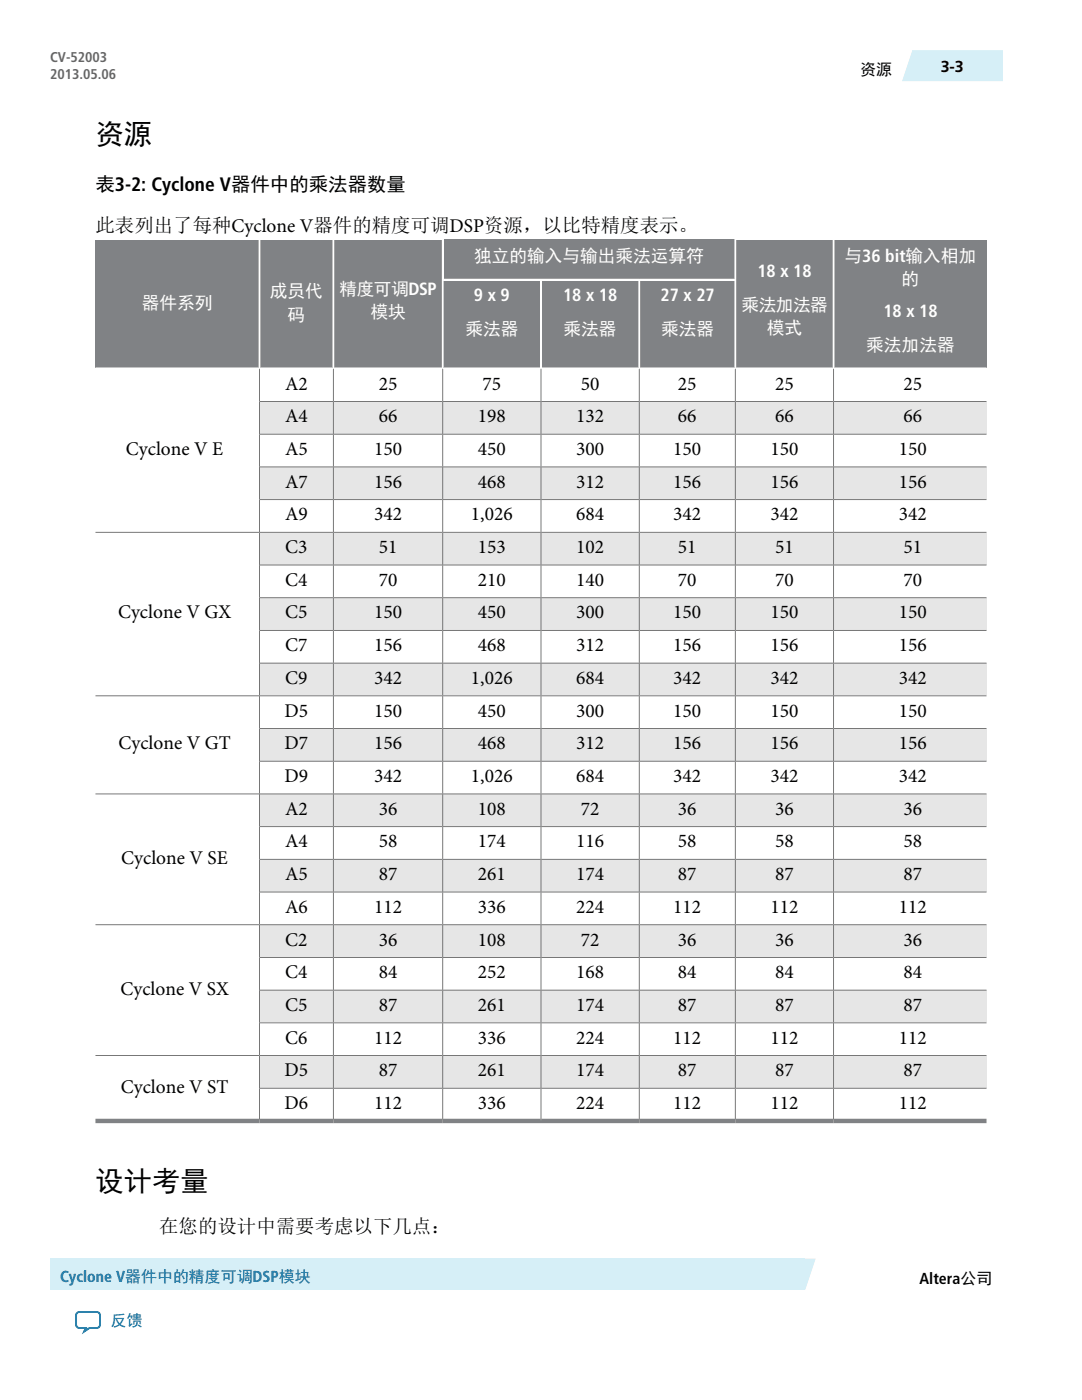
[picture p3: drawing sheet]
<svg xmlns="http://www.w3.org/2000/svg" width="216mm" height="279mm" viewBox="0 0 216 279" stroke-linecap="round" stroke-linejoin="round" font-family="sans-serif">
<g fill="#808285">
<path d="M166.5 47.8h30.3v25.5h-30.3z"/>
<path d="M146.9 47.8h19.3v25.5h-19.3z"/>
<path d="M88.5 47.8h58v7.8h-58z"/>
<path d="M66.7 47.8h21.5v25.5h-21.5z"/>
<path d="M52 47.8h14.3v25.5h-14.3z"/>
<path d="M19 47.8h32.6v25.5h-32.6z"/>
<path d="M127.7 56h19v17.3h-19z"/>
<path d="M108.1 56h19.3v17.3h-19.3z"/>
<path d="M88.5 56h19.3v17.3h-19.3z"/>
</g>
<path d="M19 73.7h32.7v32.4h-32.7z" fill="#fff"/>
<g fill="#e6e6e6">
<path d="M166.4 80.2h30.4v6.4h-30.4z"/>
<path d="M146.8 80.2h19.4v6.4h-19.4z"/>
<path d="M127.6 80.2h19v6.4h-19z"/>
<path d="M108 80.2h19.5v6.4h-19.5z"/>
<path d="M88.4 80.2h19.5v6.4h-19.5z"/>
<path d="M66.6 80.2h21.7v6.4h-21.7z"/>
<path d="M51.9 80.2h14.5v6.4h-14.5z"/>
<path d="M166.4 93.3h30.4v6.3h-30.4z"/>
<path d="M146.8 93.3h19.4v6.3h-19.4z"/>
<path d="M127.6 93.3h19v6.3h-19z"/>
<path d="M108 93.3h19.5v6.3h-19.5z"/>
<path d="M88.4 93.3h19.5v6.3h-19.5z"/>
<path d="M66.6 93.3h21.7v6.3h-21.7z"/>
<path d="M51.9 93.3h14.5v6.3h-14.5z"/>
<path d="M166.4 106.3h30.4v6.4h-30.4z"/>
<path d="M146.8 106.3h19.4v6.4h-19.4z"/>
<path d="M127.6 106.3h19v6.4h-19z"/>
<path d="M108 106.3h19.5v6.4h-19.5z"/>
<path d="M88.4 106.3h19.5v6.4h-19.5z"/>
<path d="M66.6 106.3h21.7v6.4h-21.7z"/>
<path d="M51.9 106.3h14.5v6.4h-14.5z"/>
</g>
<path d="M19 106.3h32.7v32.5h-32.7z" fill="#fff"/>
<g fill="#e6e6e6">
<path d="M166.4 119.4h30.4v6.3h-30.4z"/>
<path d="M146.8 119.4h19.4v6.3h-19.4z"/>
<path d="M127.6 119.4h19v6.3h-19z"/>
<path d="M108 119.4h19.5v6.3h-19.5z"/>
<path d="M88.4 119.4h19.5v6.3h-19.5z"/>
<path d="M66.6 119.4h21.7v6.3h-21.7z"/>
<path d="M51.9 119.4h14.5v6.3h-14.5z"/>
<path d="M166.4 132.4h30.4v6.4h-30.4z"/>
<path d="M146.8 132.4h19.4v6.4h-19.4z"/>
<path d="M127.6 132.4h19v6.4h-19z"/>
<path d="M108 132.4h19.5v6.4h-19.5z"/>
<path d="M88.4 132.4h19.5v6.4h-19.5z"/>
<path d="M66.6 132.4h21.7v6.4h-21.7z"/>
<path d="M51.9 132.4h14.5v6.4h-14.5z"/>
</g>
<path d="M19 139h32.7v19.4h-32.7z" fill="#fff"/>
<g fill="#e6e6e6">
<path d="M166.4 145.5h30.4v6.3h-30.4z"/>
<path d="M146.8 145.5h19.4v6.3h-19.4z"/>
<path d="M127.6 145.5h19v6.3h-19z"/>
<path d="M108 145.5h19.5v6.3h-19.5z"/>
<path d="M88.4 145.5h19.5v6.3h-19.5z"/>
<path d="M66.6 145.5h21.7v6.3h-21.7z"/>
<path d="M51.9 145.5h14.5v6.3h-14.5z"/>
<path d="M166.4 158.5h30.4v6.4h-30.4z"/>
<path d="M146.8 158.5h19.4v6.4h-19.4z"/>
<path d="M127.6 158.5h19v6.4h-19z"/>
<path d="M108 158.5h19.5v6.4h-19.5z"/>
<path d="M88.4 158.5h19.5v6.4h-19.5z"/>
<path d="M66.6 158.5h21.7v6.4h-21.7z"/>
<path d="M51.9 158.5h14.5v6.4h-14.5z"/>
</g>
<path d="M19 158.5h32.7v26h-32.7z" fill="#fff"/>
<g fill="#e6e6e6">
<path d="M166.4 171.6h30.4v6.3h-30.4z"/>
<path d="M146.8 171.6h19.4v6.3h-19.4z"/>
<path d="M127.6 171.6h19v6.3h-19z"/>
<path d="M108 171.6h19.5v6.3h-19.5z"/>
<path d="M88.4 171.6h19.5v6.3h-19.5z"/>
<path d="M66.6 171.6h21.7v6.3h-21.7z"/>
<path d="M51.9 171.6h14.5v6.3h-14.5z"/>
<path d="M166.4 184.6h30.4v6.4h-30.4z"/>
<path d="M146.8 184.6h19.4v6.4h-19.4z"/>
<path d="M127.6 184.6h19v6.4h-19z"/>
<path d="M108 184.6h19.5v6.4h-19.5z"/>
<path d="M88.4 184.6h19.5v6.4h-19.5z"/>
<path d="M66.6 184.6h21.7v6.4h-21.7z"/>
<path d="M51.9 184.6h14.5v6.4h-14.5z"/>
</g>
<path d="M19 184.6h32.7v26h-32.7z" fill="#fff"/>
<g fill="#e6e6e6">
<path d="M166.4 197.7h30.4v6.3h-30.4z"/>
<path d="M146.8 197.7h19.4v6.3h-19.4z"/>
<path d="M127.6 197.7h19v6.3h-19z"/>
<path d="M108 197.7h19.5v6.3h-19.5z"/>
<path d="M88.4 197.7h19.5v6.3h-19.5z"/>
<path d="M66.6 197.7h21.7v6.3h-21.7z"/>
<path d="M51.9 197.7h14.5v6.3h-14.5z"/>
<path d="M166.4 210.7h30.4v6.4h-30.4z"/>
<path d="M146.8 210.7h19.4v6.4h-19.4z"/>
<path d="M127.6 210.7h19v6.4h-19z"/>
<path d="M108 210.7h19.5v6.4h-19.5z"/>
<path d="M88.4 210.7h19.5v6.4h-19.5z"/>
<path d="M66.6 210.7h21.7v6.4h-21.7z"/>
<path d="M51.9 210.7h14.5v6.4h-14.5z"/>
</g>
<path d="M19 210.7h32.7v12.9h-32.7z" fill="#fff"/>
<g fill="#808285">
<path d="M19 223.3h32.7l.1 .9h-32.8z"/>
<path d="M51.9 223.3h14.5l.1 .9h-14.7z"/>
<path d="M66.6 223.3h21.7v.9h-21.8z"/>
<path d="M88.4 223.3h19.5v.9h-19.6z"/>
<path d="M108 223.3h19.5l.1 .9h-19.7z"/>
<path d="M127.6 223.3h19l.1 .9h-19.1z"/>
<path d="M146.8 223.3h19.4l.1 .9h-19.6z"/>
<path d="M166.4 223.3h30.4v.9h-30.5z"/>
</g>
<g fill="#666">
<path d="M51.8 217.2h14.7z"/>
<path d="M66.5 217.2h21.8z"/>
<path d="M88.3 217.2h19.6z"/>
<path d="M107.9 217.2h19.7z"/>
<path d="M127.6 217.2h19.1z"/>
<path d="M146.7 217.2h19.6z"/>
<path d="M166.3 217.2l30.5-.1v.2z"/>
<path d="M19 210.6l32.8 .1h-32.8z"/>
<path d="M51.8 210.7h14.7z"/>
<path d="M66.5 210.7h21.8z"/>
<path d="M88.4 210.6l19.5 .1h-19.5z"/>
<path d="M108 210.6l19.6 .1h-19.6z"/>
<path d="M127.6 210.7h19.1z"/>
<path d="M146.7 210.7h19.6z"/>
<path d="M166.3 210.7l30.5-.1v.1z"/>
<path d="M51.8 204.1h14.7z"/>
<path d="M66.5 204.1h21.8z"/>
<path d="M88.3 204.1h19.6z"/>
<path d="M107.9 204.1h19.7z"/>
<path d="M127.6 204.1h19.1z"/>
<path d="M146.7 204.1h19.6z"/>
<path d="M166.3 204.1l30.5-.1v.2z"/>
<path d="M51.8 197.6h14.7z"/>
<path d="M66.5 197.6h21.8z"/>
<path d="M88.3 197.6h19.6z"/>
<path d="M107.9 197.6h19.7z"/>
<path d="M127.6 197.6h19.1z"/>
<path d="M146.7 197.6h19.6z"/>
<path d="M166.3 197.6l30.5-.1v.2z"/>
<path d="M51.8 191.1h14.7z"/>
<path d="M66.5 191.1h21.8z"/>
<path d="M88.3 191.1h19.6z"/>
<path d="M107.9 191.1h19.7z"/>
<path d="M127.6 191.1h19.1z"/>
<path d="M146.7 191.1h19.6z"/>
<path d="M166.3 191.1l30.5-.1v.2z"/>
<path d="M19 184.5l32.8 .1h-32.8z"/>
<path d="M51.8 184.6h14.7z"/>
<path d="M66.5 184.6h21.8z"/>
<path d="M88.3 184.6h19.6z"/>
<path d="M107.9 184.6h19.7z"/>
<path d="M127.6 184.6h19.1z"/>
<path d="M146.7 184.6h19.6z"/>
<path d="M166.3 184.6l30.5-.1v.1z"/>
<path d="M51.8 178h14.7z"/>
<path d="M66.5 178h21.8z"/>
<path d="M88.3 178h19.6z"/>
<path d="M107.9 178h19.7z"/>
<path d="M127.6 178h19.1z"/>
<path d="M146.7 178h19.6z"/>
<path d="M166.3 178l30.5-.1v.2z"/>
<path d="M51.8 171.5h14.7z"/>
<path d="M66.5 171.5h21.8z"/>
<path d="M88.4 171.4l19.5 .1-19.5 .1z"/>
<path d="M108 171.4l19.6 .1-19.6 .1z"/>
<path d="M127.6 171.5h19.1z"/>
<path d="M146.7 171.5h19.6z"/>
<path d="M166.3 171.5l30.5-.1v.2z"/>
<path d="M51.8 165h14.7z"/>
<path d="M66.5 165h21.8z"/>
<path d="M88.4 164.9l19.5 .1-19.5 .1z"/>
<path d="M107.9 165h19.7z"/>
<path d="M127.6 164.9l19.1 .1-19.1 .1z"/>
<path d="M146.8 164.9l19.5 .1-19.5 .1z"/>
<path d="M166.3 165l30.5-.1v.2z"/>
<path d="M19 158.4h32.8l-32.8 .1z"/>
<path d="M51.8 158.4h14.7z"/>
<path d="M66.5 158.4h21.8z"/>
<path d="M88.3 158.4h19.6z"/>
<path d="M107.9 158.4h19.7z"/>
<path d="M127.6 158.4h19.1z"/>
<path d="M146.7 158.4h19.6z"/>
<path d="M166.3 158.4h30.5v.1z"/>
<path d="M51.8 151.9h14.7z"/>
<path d="M66.5 151.9h21.8z"/>
<path d="M88.3 151.9h19.6z"/>
<path d="M107.9 151.9h19.7z"/>
<path d="M127.6 151.9h19.1z"/>
<path d="M146.7 151.9h19.6z"/>
<path d="M166.3 151.9l30.5-.1v.2z"/>
<path d="M51.8 145.4h14.7z"/>
<path d="M66.5 145.4h21.8z"/>
<path d="M88.3 145.4h19.6z"/>
<path d="M107.9 145.4h19.7z"/>
<path d="M127.6 145.4h19.1z"/>
<path d="M146.7 145.4h19.6z"/>
<path d="M166.3 145.4l30.5-.1v.2z"/>
<path d="M19 138.8l32.8 .1-32.8 .1z"/>
<path d="M51.8 138.9h14.7z"/>
<path d="M66.5 138.9h21.8z"/>
<path d="M88.3 138.9h19.6z"/>
<path d="M107.9 138.9h19.7z"/>
<path d="M127.6 138.9h19.1z"/>
<path d="M146.7 138.9h19.6z"/>
<path d="M166.3 138.9l30.5-.1v.2z"/>
<path d="M51.8 132.3h14.7z"/>
<path d="M66.5 132.3h21.8z"/>
<path d="M88.3 132.3h19.6z"/>
<path d="M107.9 132.3h19.7z"/>
<path d="M127.6 132.3h19.1z"/>
<path d="M146.7 132.3h19.6z"/>
<path d="M166.3 132.3h30.5v.1z"/>
<path d="M51.8 125.8h14.7z"/>
<path d="M66.5 125.8h21.8z"/>
<path d="M88.3 125.8h19.6z"/>
<path d="M107.9 125.8h19.7z"/>
<path d="M127.6 125.8h19.1z"/>
<path d="M146.7 125.8h19.6z"/>
<path d="M166.3 125.8l30.5-.1v.2z"/>
<path d="M51.8 119.3h14.7z"/>
<path d="M66.5 119.3h21.8z"/>
<path d="M88.3 119.3h19.6z"/>
<path d="M107.9 119.3h19.7z"/>
<path d="M127.6 119.3h19.1z"/>
<path d="M146.7 119.3h19.6z"/>
<path d="M166.3 119.3l30.5-.1v.2z"/>
<path d="M51.8 112.8h14.7z"/>
<path d="M66.5 112.8h21.8z"/>
<path d="M88.3 112.8h19.6z"/>
<path d="M107.9 112.8h19.7z"/>
<path d="M127.6 112.8h19.1z"/>
<path d="M146.7 112.8h19.6z"/>
<path d="M166.3 112.8l30.5-.1v.2z"/>
<path d="M19 106.1l32.8 .1-32.8 .1z"/>
<path d="M51.8 106.2h14.7z"/>
<path d="M66.5 106.2h21.8z"/>
<path d="M88.3 106.2h19.6z"/>
<path d="M107.9 106.2h19.7z"/>
<path d="M127.6 106.2h19.1z"/>
<path d="M146.7 106.2h19.6z"/>
<path d="M166.3 106.2l30.5-.1v.2z"/>
<path d="M51.8 99.7h14.7z"/>
<path d="M66.5 99.7h21.8z"/>
<path d="M88.3 99.7h19.6z"/>
<path d="M107.9 99.7h19.7z"/>
<path d="M127.6 99.7h19.1z"/>
<path d="M146.7 99.7h19.6z"/>
<path d="M166.3 99.7l30.5-.1v.2z"/>
<path d="M51.8 93.2h14.7z"/>
<path d="M66.5 93.2h21.8z"/>
<path d="M88.3 93.2h19.6z"/>
<path d="M107.9 93.2h19.7z"/>
<path d="M127.6 93.2h19.1z"/>
<path d="M146.7 93.2h19.6z"/>
<path d="M166.3 93.2l30.5-.1v.2z"/>
<path d="M51.8 86.7h14.7z"/>
<path d="M66.5 86.7h21.8z"/>
<path d="M88.3 86.7h19.6z"/>
<path d="M107.9 86.7h19.7z"/>
<path d="M127.6 86.7h19.1z"/>
<path d="M146.7 86.7h19.6z"/>
<path d="M166.3 86.7l30.5-.1v.1z"/>
<path d="M51.8 80.1h14.7z"/>
<path d="M66.5 80.1h21.8z"/>
<path d="M88.3 80.1h19.6z"/>
<path d="M107.9 80.1h19.7z"/>
<path d="M127.6 80.1h19.1z"/>
<path d="M146.7 80.1h19.6z"/>
<path d="M166.3 80.1l30.5-.1v.2z"/>
</g>
<g fill="#fff">
<path d="M19 73.3h32.6l.2 .2-.1 .2h-32.7z"/>
<path d="M52 73.3h14.3l.2 .2-.1 .2h-14.5l-.1-.2z"/>
<path d="M66.5 73.5l.2-.2h21.5l.1 .2v.2h-21.7z"/>
<path d="M88.5 73.3h19.3l.1 .2v.2h-19.5l-.1-.2z"/>
<path d="M107.9 73.5l.2-.2h19.3l.2 .2-.1 .2h-19.5z"/>
<path d="M127.7 73.3h18.8l.2 .2-.1 .2h-19v-.2z"/>
<path d="M146.9 73.3h19.3l.1 .2-.1 .2h-19.4l-.1-.2z"/>
<path d="M166.3 73.5l.2-.2h30.3v.4h-30.4z"/>
<path d="M88.5 55.6h19.4v.2l-.1 .2h-19.3l-.2-.2z"/>
<path d="M107.9 55.6h19.7v.2l-.2 .2h-19.3z"/>
<path d="M127.6 55.6h18.9l.2 .2-.2 .2h-18.8z"/>
</g>
<g fill="#666">
<path d="M51.7 217.2l.2 .1-.1 6.4z"/>
<path d="M51.7 210.7h.2l-.1 6.5z"/>
<path d="M51.7 204.1l.2 .1-.1 6.5z"/>
<path d="M51.7 197.6l.2 .1-.1 6.4z"/>
<path d="M51.7 191.1l.2 .1-.1 6.4z"/>
<path d="M51.8 184.6l.1 6.4-.2 .1z"/>
<path d="M51.7 178l.2 .1-.1 6.5z"/>
<path d="M51.7 171.5l.2 .1-.1 6.4z"/>
<path d="M51.7 165l.2 .1-.1 6.4z"/>
<path d="M51.8 158.4l.1 6.5-.2 .1z"/>
<path d="M51.7 151.9l.2 .1-.1 6.4z"/>
<path d="M51.7 145.4l.2 .1-.1 6.4z"/>
<path d="M51.7 139h.2l-.1 6.4z"/>
<path d="M51.7 132.3l.2 .1-.1 6.5z"/>
<path d="M51.7 125.8l.2 .1-.1 6.4z"/>
<path d="M51.7 119.3l.2 .1-.1 6.4z"/>
<path d="M51.7 112.8l.2 .1-.1 6.4z"/>
<path d="M51.8 106.2l.1 6.5-.2 .1z"/>
<path d="M51.7 99.7l.2 .1-.1 6.4z"/>
<path d="M51.7 93.2l.2 .1-.1 6.4z"/>
<path d="M51.7 86.7h.2l-.1 6.5z"/>
<path d="M51.7 80.1l.2 .1-.1 6.5z"/>
<path d="M51.8 73.5l.1 6.5-.2 .1z"/>
</g>
<path d="M51.6 47.7h.4v25.6l-.2 .2-.2-.2z" fill="#fff"/>
<g fill="#666">
<path d="M66.4 217.3h.2l-.1 6.4z"/>
<path d="M66.4 210.7h.2l-.1 6.5z"/>
<path d="M66.4 204.2h.2l-.1 6.5z"/>
<path d="M66.5 197.6v6.5z"/>
<path d="M66.4 191.2h.2l-.1 6.4z"/>
<path d="M66.5 184.6v6.5z"/>
<path d="M66.4 178.1h.2l-.1 6.5z"/>
<path d="M66.4 171.6h.2l-.1 6.4z"/>
<path d="M66.4 165.1h.2l-.1 6.4z"/>
<path d="M66.5 158.4v6.6z"/>
<path d="M66.4 152h.2l-.1 6.4z"/>
<path d="M66.4 145.5h.2l-.1 6.4z"/>
<path d="M66.4 139h.2l-.1 6.4z"/>
<path d="M66.4 132.4h.2l-.1 6.5z"/>
<path d="M66.4 125.9h.2l-.1 6.4z"/>
<path d="M66.4 119.4h.2l-.1 6.4z"/>
<path d="M66.4 112.9h.2l-.1 6.4z"/>
<path d="M66.5 106.2v6.6z"/>
<path d="M66.4 99.8h.2l-.1 6.4z"/>
<path d="M66.4 93.3h.2l-.1 6.4z"/>
<path d="M66.4 86.7h.2l-.1 6.5z"/>
<path d="M66.5 80.1v6.6z"/>
<path d="M66.5 73.5v6.6z"/>
</g>
<path d="M66.3 47.7h.4v25.6l-.2 .2-.2-.2z" fill="#fff"/>
<g fill="#666">
<path d="M88.3 217.3h.1l-.1 6.4z"/>
<path d="M88.3 210.7h.1l-.1 6.5z"/>
<path d="M88.3 204.2h.1l-.1 6.5z"/>
<path d="M88.3 197.7h.1l-.1 6.4z"/>
<path d="M88.3 191.2h.1l-.1 6.4z"/>
<path d="M88.3 184.6v6.5z"/>
<path d="M88.3 178.1h.1l-.1 6.5z"/>
<path d="M88.3 171.6h.1l-.1 6.4z"/>
<path d="M88.3 165.1h.1l-.1 6.4z"/>
<path d="M88.3 158.4v6.6z"/>
<path d="M88.3 152h.1l-.1 6.4z"/>
<path d="M88.3 145.5h.1l-.1 6.4z"/>
<path d="M88.3 139h.1l-.1 6.4z"/>
<path d="M88.3 132.4h.1l-.1 6.5z"/>
<path d="M88.3 125.9h.1l-.1 6.4z"/>
<path d="M88.3 119.3v6.5z"/>
<path d="M88.3 112.9h.1l-.1 6.4z"/>
<path d="M88.3 106.2v6.6z"/>
<path d="M88.3 99.8h.1l-.1 6.4z"/>
<path d="M88.3 93.2v6.5z"/>
<path d="M88.3 86.7h.1l-.1 6.5z"/>
<path d="M88.3 80.1v6.6z"/>
<path d="M88.3 73.5v6.6z"/>
</g>
<g fill="#fff">
<path d="M88.2 55.8l.3 .2v17.3l-.2 .2-.1-.2z"/>
<path d="M88.2 47.7h.3v7.9l-.2 .2h-.1z"/>
</g>
<g fill="#666">
<path d="M107.9 217.3h.1l-.1 6.4z"/>
<path d="M107.9 210.7h.1l-.1 6.5z"/>
<path d="M107.9 204.2h.1l-.1 6.5z"/>
<path d="M107.9 197.6v6.5z"/>
<path d="M107.9 191.2h.1l-.1 6.4z"/>
<path d="M107.9 184.6h.1l-.1 6.5z"/>
<path d="M107.9 178.1h.1l-.1 6.5z"/>
<path d="M107.9 171.6h.1l-.1 6.4z"/>
<path d="M107.9 165.1h.1l-.1 6.4z"/>
<path d="M107.9 158.4v6.6z"/>
<path d="M107.9 152h.1l-.1 6.4z"/>
<path d="M107.9 145.5h.1l-.1 6.4z"/>
<path d="M107.9 139h.1l-.1 6.4z"/>
<path d="M107.9 132.4h.1l-.1 6.5z"/>
<path d="M107.9 125.9h.1l-.1 6.4z"/>
<path d="M107.9 119.3v6.5z"/>
<path d="M107.9 112.9h.1l-.1 6.4z"/>
<path d="M107.9 106.2v6.6z"/>
<path d="M107.9 99.8h.1l-.1 6.4z"/>
<path d="M107.9 93.2v6.5z"/>
<path d="M107.9 86.7h.1l-.1 6.5z"/>
<path d="M107.9 80.1v6.6z"/>
<path d="M107.9 73.5v6.6z"/>
</g>
<path d="M107.8 56l.1-.2 .2 .2v17.3l-.2 .2-.1-.2z" fill="#fff"/>
<g fill="#666">
<path d="M127.5 217.3h.1v6.4z"/>
<path d="M127.5 210.7h.1v6.5z"/>
<path d="M127.5 204.2h.1v6.5z"/>
<path d="M127.6 197.6v6.5z"/>
<path d="M127.5 191.2h.1v6.4z"/>
<path d="M127.5 184.6h.1v6.5z"/>
<path d="M127.5 178.1h.1v6.5z"/>
<path d="M127.5 171.6h.1v6.4z"/>
<path d="M127.5 165.1h.1v6.4z"/>
<path d="M127.6 158.4v6.6z"/>
<path d="M127.5 152h.1v6.4z"/>
<path d="M127.5 145.5h.1v6.4z"/>
<path d="M127.5 139h.1v6.4z"/>
<path d="M127.5 132.4h.1v6.5z"/>
<path d="M127.5 125.9h.1v6.4z"/>
<path d="M127.6 119.3v6.5z"/>
<path d="M127.5 112.9h.1v6.4z"/>
<path d="M127.6 106.2v6.6z"/>
<path d="M127.5 99.8h.1v6.4z"/>
<path d="M127.6 93.2v6.5z"/>
<path d="M127.5 86.7h.1v6.5z"/>
<path d="M127.6 80.1v6.6z"/>
<path d="M127.6 73.5v6.6z"/>
</g>
<path d="M127.4 56l.2-.2 .1 .2v17.3l-.1 .2-.2-.2z" fill="#fff"/>
<g fill="#666">
<path d="M146.6 217.3h.2l-.1 6.4z"/>
<path d="M146.6 210.7h.2l-.1 6.5z"/>
<path d="M146.6 204.2h.2l-.1 6.5z"/>
<path d="M146.6 197.7h.2l-.1 6.4z"/>
<path d="M146.6 191.2h.2l-.1 6.4z"/>
<path d="M146.6 184.6h.2l-.1 6.5z"/>
<path d="M146.6 178.1h.2l-.1 6.5z"/>
<path d="M146.6 171.6h.2l-.1 6.4z"/>
<path d="M146.6 165.1h.2l-.1 6.4z"/>
<path d="M146.6 158.5h.2l-.1 6.5z"/>
<path d="M146.6 152h.2l-.1 6.4z"/>
<path d="M146.6 145.5h.2l-.1 6.4z"/>
<path d="M146.6 139h.2l-.1 6.4z"/>
<path d="M146.6 132.4h.2l-.1 6.5z"/>
<path d="M146.6 125.9h.2l-.1 6.4z"/>
<path d="M146.6 119.4h.2l-.1 6.4z"/>
<path d="M146.6 112.9h.2l-.1 6.4z"/>
<path d="M146.6 106.3h.2l-.1 6.5z"/>
<path d="M146.6 99.8h.2l-.1 6.4z"/>
<path d="M146.6 93.3h.2l-.1 6.4z"/>
<path d="M146.6 86.7h.2l-.1 6.5z"/>
<path d="M146.6 80.2h.2l-.1 6.5z"/>
<path d="M146.7 73.5v6.6z"/>
</g>
<g fill="#fff">
<path d="M146.5 56l.4-.2v17.5l-.2 .2-.2-.2z"/>
<path d="M146.5 47.7h.4v8.1l-.4-.2z"/>
</g>
<g fill="#666">
<path d="M166.2 217.3h.2l-.1 6.4z"/>
<path d="M166.2 210.7h.2l-.1 6.5z"/>
<path d="M166.2 204.2h.2l-.1 6.5z"/>
<path d="M166.2 197.7h.2l-.1 6.4z"/>
<path d="M166.2 191.2h.2l-.1 6.4z"/>
<path d="M166.3 184.6v6.5z"/>
<path d="M166.2 178.1h.2l-.1 6.5z"/>
<path d="M166.2 171.6h.2l-.1 6.4z"/>
<path d="M166.2 165.1h.2l-.1 6.4z"/>
<path d="M166.2 158.5h.2l-.1 6.5z"/>
<path d="M166.2 152h.2l-.1 6.4z"/>
<path d="M166.2 145.5h.2l-.1 6.4z"/>
<path d="M166.2 139h.2l-.1 6.4z"/>
<path d="M166.2 132.4h.2l-.1 6.5z"/>
<path d="M166.2 125.9h.2l-.1 6.4z"/>
<path d="M166.3 119.3v6.5z"/>
<path d="M166.2 112.9h.2l-.1 6.4z"/>
<path d="M166.2 106.3h.2l-.1 6.5z"/>
<path d="M166.2 99.8h.2l-.1 6.4z"/>
<path d="M166.2 93.3h.2l-.1 6.4z"/>
<path d="M166.2 86.7h.2l-.1 6.5z"/>
<path d="M166.3 80.1v6.6z"/>
<path d="M166.3 73.5v6.6z"/>
</g>
<path d="M166.2 47.7h.3v25.6l-.2 .2-.1-.2z" fill="#fff"/>
<g fill="#d6eff7">
<path d="M142.1 251.2h20.7l-2.1 6.2h-18.6z"/>
<path d="M10 251.2h150.6v6.2h-150.6z"/>
</g>
<path d="M15.4 262l.5-.2h3.4a.68 .68 0 0 1 .7 .7v1.9a.68 .68 0 0 1-.7 .6h-1.5l-1 .7 .3-.7h-1.2a.68 .68 0 0 1-.7-.6v-1.9z" fill="none" stroke="#0065a4" stroke-width=".37"/>
<path d="M182.1 10h17.9v6.2h-20z" fill="#d6eff7"/>
<g font-size="5.6">
<text x="19" y="28.7">资源</text>
<text x="19" y="237.8">设计考量</text>
</g>
<g font-size="3.9">
<text x="19" y="38.1">表3-2: Cyclone V器件中的乘法器数量</text>
<text x="19" y="46.3">此表列出了每种Cyclone V器件的精度可调DSP资源，以比特精度表示。</text>
<text x="56.9" y="77.7">A2</text>
<text x="75.6" y="77.7">25</text>
<text x="96.3" y="77.7">75</text>
<text x="115.9" y="77.7">50</text>
<text x="135.3" y="77.7">25</text>
<text x="154.7" y="77.7">25</text>
<text x="180.3" y="77.7">25</text>
<text x="56.9" y="84.3">A4</text>
<text x="75.6" y="84.3">66</text>
<text x="95.4" y="84.3">198</text>
<text x="115" y="84.3">132</text>
<text x="135.3" y="84.3">66</text>
<text x="154.7" y="84.3">66</text>
<text x="180.3" y="84.3">66</text>
<text x="25.1" y="90.8">Cyclone V E</text>
<text x="56.9" y="90.8">A5</text>
<text x="74.6" y="90.8">150</text>
<text x="95.4" y="90.8">450</text>
<text x="115" y="90.8">300</text>
<text x="134.3" y="90.8">150</text>
<text x="153.7" y="90.8">150</text>
<text x="179.4" y="90.8">150</text>
<text x="56.9" y="97.3">A7</text>
<text x="74.6" y="97.3">156</text>
<text x="95.4" y="97.3">468</text>
<text x="115" y="97.3">312</text>
<text x="134.3" y="97.3">156</text>
<text x="153.7" y="97.3">156</text>
<text x="179.4" y="97.3">156</text>
<text x="56.9" y="103.9">A9</text>
<text x="74.6" y="103.9">342</text>
<text x="94" y="103.9">1,026</text>
<text x="115" y="103.9">684</text>
<text x="134.3" y="103.9">342</text>
<text x="153.7" y="103.9">342</text>
<text x="179.4" y="103.9">342</text>
<text x="56.9" y="110.4">C3</text>
<text x="75.6" y="110.4">51</text>
<text x="95.4" y="110.4">153</text>
<text x="115" y="110.4">102</text>
<text x="135.3" y="110.4">51</text>
<text x="154.7" y="110.4">51</text>
<text x="180.3" y="110.4">51</text>
<text x="56.9" y="116.9">C4</text>
<text x="75.6" y="116.9">70</text>
<text x="95.4" y="116.9">210</text>
<text x="115" y="116.9">140</text>
<text x="135.3" y="116.9">70</text>
<text x="154.7" y="116.9">70</text>
<text x="180.3" y="116.9">70</text>
<text x="23.6" y="123.4">Cyclone V GX</text>
<text x="56.9" y="123.4">C5</text>
<text x="74.6" y="123.4">150</text>
<text x="95.4" y="123.4">450</text>
<text x="115" y="123.4">300</text>
<text x="134.3" y="123.4">150</text>
<text x="153.7" y="123.4">150</text>
<text x="179.4" y="123.4">150</text>
<text x="56.9" y="130">C7</text>
<text x="74.6" y="130">156</text>
<text x="95.4" y="130">468</text>
<text x="115" y="130">312</text>
<text x="134.3" y="130">156</text>
<text x="153.7" y="130">156</text>
<text x="179.4" y="130">156</text>
<text x="56.9" y="136.5">C9</text>
<text x="74.6" y="136.5">342</text>
<text x="94" y="136.5">1,026</text>
<text x="115" y="136.5">684</text>
<text x="134.3" y="136.5">342</text>
<text x="153.7" y="136.5">342</text>
<text x="179.4" y="136.5">342</text>
<text x="56.8" y="143">D5</text>
<text x="74.6" y="143">150</text>
<text x="95.4" y="143">450</text>
<text x="115" y="143">300</text>
<text x="134.3" y="143">150</text>
<text x="153.7" y="143">150</text>
<text x="179.4" y="143">150</text>
<text x="23.6" y="149.5">Cyclone V GT</text>
<text x="56.8" y="149.5">D7</text>
<text x="74.6" y="149.5">156</text>
<text x="95.4" y="149.5">468</text>
<text x="115" y="149.5">312</text>
<text x="134.3" y="149.5">156</text>
<text x="153.7" y="149.5">156</text>
<text x="179.4" y="149.5">156</text>
<text x="56.8" y="156.1">D9</text>
<text x="74.6" y="156.1">342</text>
<text x="94" y="156.1">1,026</text>
<text x="115" y="156.1">684</text>
<text x="134.3" y="156.1">342</text>
<text x="153.7" y="156.1">342</text>
<text x="179.4" y="156.1">342</text>
<text x="56.9" y="162.6">A2</text>
<text x="75.6" y="162.6">36</text>
<text x="95.4" y="162.6">108</text>
<text x="115.9" y="162.6">72</text>
<text x="135.3" y="162.6">36</text>
<text x="154.7" y="162.6">36</text>
<text x="180.3" y="162.6">36</text>
<text x="24.2" y="172.4">Cyclone V SE</text>
<text x="56.9" y="169.1">A4</text>
<text x="75.6" y="169.1">58</text>
<text x="95.4" y="169.1">174</text>
<text x="115" y="169.1">116</text>
<text x="135.3" y="169.1">58</text>
<text x="154.7" y="169.1">58</text>
<text x="180.3" y="169.1">58</text>
<text x="56.9" y="175.6">A5</text>
<text x="75.6" y="175.6">87</text>
<text x="95.4" y="175.6">261</text>
<text x="115" y="175.6">174</text>
<text x="135.3" y="175.6">87</text>
<text x="154.7" y="175.6">87</text>
<text x="180.3" y="175.6">87</text>
<text x="56.9" y="182.2">A6</text>
<text x="74.6" y="182.2">112</text>
<text x="95.4" y="182.2">336</text>
<text x="115" y="182.2">224</text>
<text x="134.3" y="182.2">112</text>
<text x="153.7" y="182.2">112</text>
<text x="179.4" y="182.2">112</text>
<text x="56.9" y="188.7">C2</text>
<text x="75.6" y="188.7">36</text>
<text x="95.4" y="188.7">108</text>
<text x="115.9" y="188.7">72</text>
<text x="135.3" y="188.7">36</text>
<text x="154.7" y="188.7">36</text>
<text x="180.3" y="188.7">36</text>
<text x="56.9" y="195.2">C4</text>
<text x="75.6" y="195.2">84</text>
<text x="95.4" y="195.2">252</text>
<text x="115" y="195.2">168</text>
<text x="135.3" y="195.2">84</text>
<text x="154.7" y="195.2">84</text>
<text x="180.3" y="195.2">84</text>
<text x="24" y="198.5">Cyclone V SX</text>
<text x="56.9" y="201.7">C5</text>
<text x="75.6" y="201.7">87</text>
<text x="95.4" y="201.7">261</text>
<text x="115" y="201.7">174</text>
<text x="135.3" y="201.7">87</text>
<text x="154.7" y="201.7">87</text>
<text x="180.3" y="201.7">87</text>
<text x="56.9" y="208.3">C6</text>
<text x="74.6" y="208.3">112</text>
<text x="95.4" y="208.3">336</text>
<text x="115" y="208.3">224</text>
<text x="134.3" y="208.3">112</text>
<text x="153.7" y="208.3">112</text>
<text x="179.4" y="208.3">112</text>
<text x="56.8" y="214.8">D5</text>
<text x="75.6" y="214.8">87</text>
<text x="95.4" y="214.8">261</text>
<text x="115" y="214.8">174</text>
<text x="135.3" y="214.8">87</text>
<text x="154.7" y="214.8">87</text>
<text x="180.3" y="214.8">87</text>
<text x="24.1" y="218.1">Cyclone V ST</text>
<text x="56.8" y="221.3">D6</text>
<text x="74.6" y="221.3">112</text>
<text x="95.4" y="221.3">336</text>
<text x="115" y="221.3">224</text>
<text x="134.3" y="221.3">112</text>
<text x="153.7" y="221.3">112</text>
<text x="179.4" y="221.3">112</text>
<text x="31.7" y="246.1">在您的设计中需要考虑以下几点：</text>
</g>
<g font-size="3.5" fill="#fff">
<text x="94.6" y="52.3">独立的输入与输出乘法运算符</text>
<text x="168.5" y="52.3">与36 bit输入相加</text>
<text x="53.9" y="59.4">成员代</text>
<text x="67.8" y="58.8">精度可调DSP</text>
<text x="151.1" y="55.3">18 x 18</text>
<text x="179.9" y="56.9">的</text>
<text x="28.3" y="61.7">器件系列</text>
<text x="57.4" y="64">码</text>
<text x="73.9" y="63.4">模块</text>
<text x="94.6" y="60">9 x 9</text>
<text x="112.4" y="60">18 x 18</text>
<text x="131.8" y="60">27 x 27</text>
<text x="148" y="62">乘法加法器</text>
<text x="176.3" y="63.3">18 x 18</text>
<text x="92.9" y="66.8">乘法器</text>
<text x="112.5" y="66.8">乘法器</text>
<text x="131.9" y="66.8">乘法器</text>
<text x="153" y="66.6">模式</text>
<text x="172.9" y="70">乘法加法器</text>
</g>
<g font-size="3.2">
<text x="171.7" y="15">资源</text>
<text x="187.7" y="14.4">3-3</text>
<text x="183.5" y="256.2">Altera公司</text>
</g>
<g font-size="3.2" fill="#069">
<text x="12" y="255.9">Cyclone V器件中的精度可调DSP模块</text>
<text x="22.1" y="264.7">反馈</text>
</g>
<g font-size="2.8" fill="#666">
<text x="10" y="12.4">CV-52003</text>
<text x="10" y="15.8">2013.05.06</text>
</g>
</svg>
